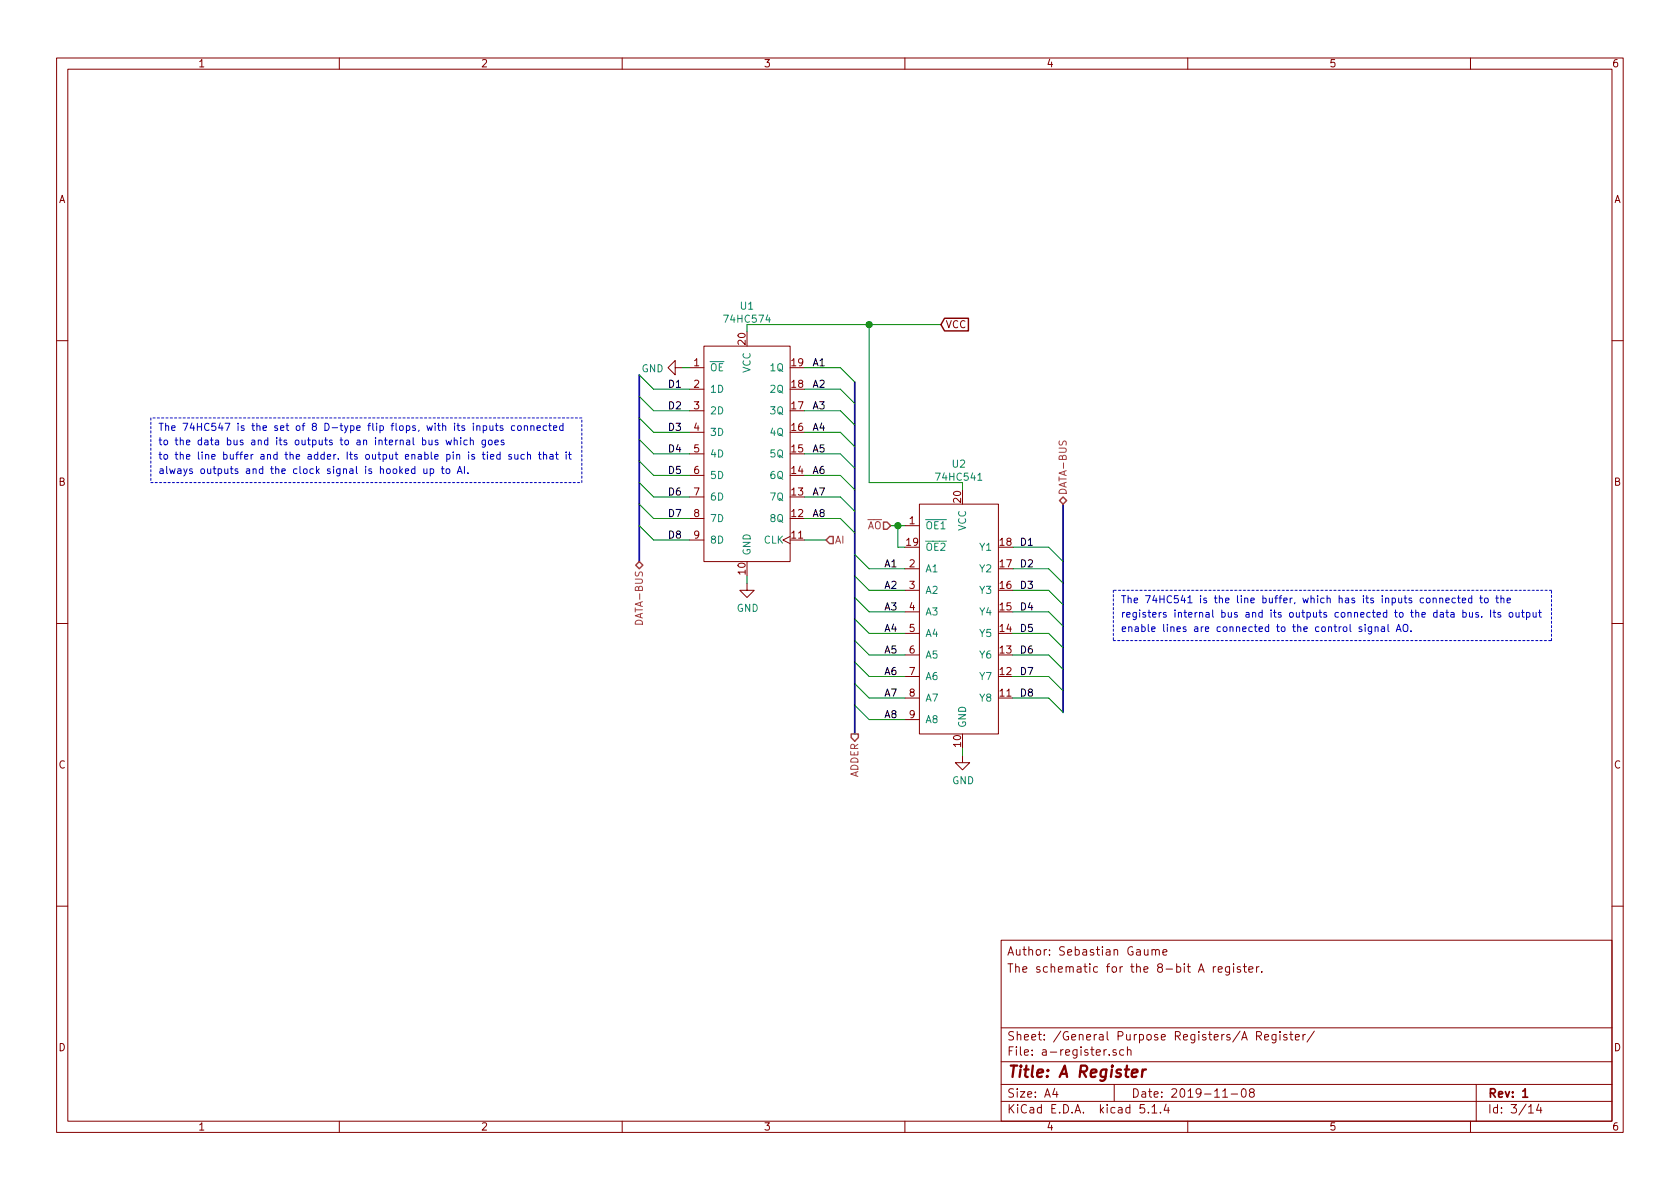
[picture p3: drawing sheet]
<svg xmlns="http://www.w3.org/2000/svg" width="297mm" height="210mm" viewBox="0 0 297 210" stroke-linecap="round" stroke-linejoin="round" font-family="sans-serif">
<g fill="none" stroke="#840000" stroke-width=".18">
<path d="M10 10.3h277v189.9h-277zM12 12.2h273v186.1h-273zM60 10.3v1.9M110 10.3v1.9M160 10.3v1.9M210 10.3v1.9M260 10.3v1.9M10 60.2h2M119.4 65v-1.3l-1.3 1.3 1.3 1.3v-1.3h1.2M121.9 65h2.6M121.9 68.8h2.6M121.9 72.6h2.6"/>
<path d="M121.9 76.4h2.6M124.5 61.2h15.2v38.1h-15.2zM285 60.2h2M121.9 80.3h2.6M121.9 84.1h2.6M121.9 87.9h2.6M121.9 91.7h2.6M121.9 95.5h2.6M139.7 94.9l-1.3 .6 1.3 .6M160 93h2.6M162.6 89.1h13.9v40.7h-13.9zM10 110.3h2"/>
<path d="M132.1 103.1v1.3h1.2l-1.2 1.3-1.3-1.3h1.3M160 100.6h2.6M160 104.4h2.6M160 108.2h2.6M160 112h2.6M160 115.8h2.6M160 119.6h2.6M285 110.3h2M160 123.4h2.6M160 127.2h2.6M170.2 133.6v1.3h1.2l-1.2 1.2-1.3-1.2h1.3M10 160.2h2"/>
<path d="M177 166.3h108v32h-108zM202.3 167.9l.1 .9 .4 .1 .2-.1M203 167.9v1M203.7 168l.2-.1 .4 .1v.9M203.7 167.9v1M204.3 168.1a.36 .36 0 0 1 .3-.2 .36 .36 0 0 1 .4 .2v.8M205.6 168.4l.7-.1-.1-.3-.4-.1-.2 .2 .1 .7h.5M214.5 170.9v1M215 170.9l-.5 .3M215.4 171.4l.7-.1-.1-.3-.4-.1-.2 .2 .1 .8h.5M217.4 170.9v1.3l-.3 .2h-.4M217.4 171l-.4-.1-.3 .3v.6l.3 .1h.4"/>
<path d="M218.1 170.4v.2M218.1 170.9v1M219.3 171l-.4-.1-.2 .2 .1 .3 .5 .1v.4h-.6M219.8 170.9h.6M220 170.4v1.3l.4 .2M220.8 171.4l.7-.1v-.3l-.5-.1-.2 .2 .1 .8h.6M222.2 170.9v1M222.6 170.9l-.3 .1-.1 .2M223.1 171.8v.1M285 160.2h2M60 198.3v1.9M110 198.3v1.9"/>
<path d="M160 198.3v1.9M177 194.8h108M177 191.8h108M177 187.8h108M177 181.8h108M186.5 192.5l-.4 1h1M186.8 193v1M196.1 186.5v.1M197 191.8v3M197.3 185.7l-.3-.1-.2 .2v.2l.5 .2v.3h-.5M198.7 185.7l-.4-.1-.3 .3v.6l.3 .1 .4-.1M199.3 185.7l.2-.1 .4 .1 .1 .9"/>
<path d="M199.3 185.1v1.5M202.3 195.3h-.7l-.1 .7 .3-.1 .5 .1 .1 .2-.1 .5-.2 .1-.6-.1M203 196.7v.1M203.7 195.8l.4-.5v1.5M203.7 196.8h.8M205.2 196.7v.1M206.2 195.2l-.4 1.1h1M206.6 195.8v1M210 198.3v1.9M216.2 194h.8M217.7 193.5h1.1M219.6 192.7l.4-.2a.94 .94 0 0 1 0 1.5 .82 .82 0 0 1-.4-1.3z"/>
<path d="M221.2 193.2l-.3-.3 .1-.2 .2-.2 .4 .1 .2 .2-.1 .2-.6 .2a.48 .48 0 0 0-.1 .7l.2 .1 .5-.1a.48 .48 0 0 0-.1-.7h-.1M222.2 183.2l.7-.1 .1-.2v-.3l-.3-.2h-.5v1.5M222.5 183.2l.5 .7M223.6 183.4l.7-.1-.1-.3-.4-.1-.2 .2 .1 .7h.5M225.6 182.9v1.2l-.3 .3-.4-.1M225.6 183l-.4-.1-.3 .3v.6l.3 .1 .4-.1M226.3 182.4v.2M226.3 182.9v1M227.5 183l-.3-.1-.3 .2 .1 .3 .5 .1v.3h-.6M228 182.9h.6M228.2 182.4v1.3l.4 .2M229 183.4l.7-.1v-.3l-.5-.1-.2 .2 .1 .7h.6"/>
<path d="M230.4 182.9v1M230.8 182.9l-.4 .3M232.4 182.3l-1.3 2M260 198.3v1.9M261 191.8v6.5M270.3 195.8l.4-.5v1.5M270.3 196.8h.8M272.1 195.2l-.4 1.1h.9M272.4 195.8v1"/>
</g>
<path d="M269.2 193l.5-.5v1.5M269.2 194h.9" fill="none" stroke="#840000" stroke-width=".3"/>
<path d="M200.1 189.8l1-.2v-.4l-.6-.1-.3 .3v.9l.1 .1 .6-.1M202 189.1l-.1 1.3M202.6 189.1a.55 .55 0 0 0-.6 .4" fill="none" stroke="#840000" stroke-width=".41"/>
<path d="M172.9 84.9h.7" fill="none" stroke="#008484" stroke-width=".18"/>
<path d="M26.7 73.9v11.4M102.9 73.9h-76.2M26.7 85.3h76.2M102.9 85.3v-11.4M196.8 113.3h77.5M196.8 104.4v8.9M274.3 104.4h-77.5M274.3 113.3v-8.9" fill="none" stroke="#0000c2" stroke-width=".18" stroke-dasharray=".4 .4"/>
<path d="M113 66.3v33M151.1 67.6v62.2M188 89.1v36.9" fill="none" stroke="#000084" stroke-width=".3"/>
<g fill="none" stroke="#008400" stroke-width=".18">
<path d="M153.7 57.4v27.9h16.5v1.3M166.4 57.4h-34.3v1.3M113 77.7l2.6 2.6h6.3M113 73.9l2.6 2.5h6.3M113 70.1l2.6 2.5h6.3M113 66.3l2.6 2.5h6.3M120.6 65h1.3M142.2 76.4h6.4l2.5 2.6M142.2 72.6h6.4l2.5 2.6M142.2 65h6.4l2.5 2.6M142.2 68.8h6.4l2.5 2.6M113 85.3l2.6 2.6h6.3"/>
<path d="M113 81.5l2.6 2.6h6.3M113 89.1l2.6 2.6h6.3M113 93l2.6 2.5h6.3M142.2 87.9h6.4l2.5 2.5M142.2 84.1h6.4l2.5 2.5M142.2 80.3h6.4l2.5 2.5M142.2 91.7h6.4l2.5 2.5M142.2 95.5h3.8M151.1 98l2.6 2.6h6.3M157.5 93h2.5M158.7 93v3.8h1.3M179.1 96.8h6.3l2.6 2.5"/>
<path d="M132.1 101.8v1.3M151.1 109.5l2.6 2.5h6.3M151.1 117.1l2.6 2.5h6.3M151.1 113.3l2.6 2.5h6.3M151.1 105.7l2.6 2.5h6.3M151.1 101.8l2.6 2.6h6.3M179.1 112h6.3l2.6 2.5M179.1 119.6h6.3l2.6 2.6M179.1 115.8h6.3l2.6 2.6M179.1 108.2h6.3l2.6 2.5M179.1 104.4h6.3l2.6 2.5M179.1 100.6h6.3l2.6 2.5"/>
<path d="M151.1 120.9l2.6 2.5h6.3M151.1 124.7l2.6 2.5h6.3M170.2 132.3v1.3M179.1 123.4h6.3l2.6 2.6"/>
</g>
<path d="M112.4 99.9l.6-.6 .7 .6-.7 .7zM146 95.5l.7-.6h.6v1.2h-.6zM156.2 92.3h.6l.7 .7-.7 .6h-.6zM187.3 88.5l.7-.6 .6 .6-.6 .6zM150.5 129.8h1.3v.6l-.7 .7-.6-.7z" fill="none" stroke="#848400" stroke-width=".25"/>
<path d="M187.3 78l-.1 .5 .2 .2h.3l.3-.6 .3-.1 .2 .2v.5" fill="none" stroke="#848400" stroke-width=".18"/>
<path d="M167 56.3h4.2v2.2h-4.2l-.6-1.1z" fill="none" stroke="#840000" stroke-width=".25"/>
<g fill="none" stroke="#0000c2" stroke-width=".18">
<path d="M75.8 77.8l.1 .8 .3 .1 .2-.2M76.4 77.8v.9M77.4 77.9l-.3-.1-.2 .2 .1 .2 .4 .1v.3h-.5M78.9 77.8l.2 .9 .2-.7 .3 .7 .2-.9M80.3 77.9l.2-.1 .3 .1v.8M80.3 77.4v1.3M81.5 77.4v.1M81.5 77.8v.9M82.6 77.9l-.4-.1-.2 .2 .1 .6h.5M83.2 77.9l.1-.1 .3 .1 .1 .8M83.2 77.4v1.3M83.7 74.8v.2"/>
<path d="M83.7 75.3v.8M84.3 75.4l.2-.1h.3l.1 .8M84.3 75.3v.8M85.4 79.9v1.1l.4 .2M85.4 75.3h.4l.3 .2-.2 .6h-.5M85.4 75.3v1.2M85.8 77.8v1l-.2 .3-.3-.1M85.8 77.9l-.4-.1-.2 .2 .1 .6h.5M86.2 79.9v.2M86.4 77.9l.2-.1 .3 .1 .1 .1-.1 .6-.3 .1-.2-.2zM86.6 75.3l.1 .8h.3l.1-.1M87.1 75.3v.8"/>
<path d="M87.5 78.2l.6-.1v-.2l-.4-.1-.2 .2 .1 .6h.5M87.6 75.3h.5M87.8 74.8v1.1l.3 .2M88.4 79.9v1.3M88.9 75.3h-.3l-.2 .2 .1 .1 .4 .2v.3h-.5M89.1 77.9l-.3-.1-.2 .2 .1 .2 .4 .1v.3h-.5M91 75.3h-.3l-.3 .2 .1 .6h.5M91.6 75.3h.3l.3 .2-.2 .6h-.3l-.1-.1zM92.7 75.4l.2-.1h.3l.1 .8M92.7 75.3v.8M93.3 79.9v1.3M93.9 75.4l.2-.1h.2l.1 .8"/>
<path d="M93.9 75.3v.8M94.9 75.7l.7-.1-.1-.3h-.4l-.2 .2 .1 .6h.5M95.4 79.9v1.1l.3 .2M96.1 79.9v1.3M96.6 75.3h-.3l-.3 .2 .2 .6h.4M97 75.3h.5M97.2 74.8v1.1l.3 .2M97.9 75.7l.6-.1-.1-.3h-.4l-.1 .2v.6h.5M98.4 79.9v1.1l.3 .2M99.5 75.3h-.3l-.3 .2 .2 .6h.4M99.5 74.8v1.3M100.1 79.9v.2"/>
<path d="M100.7 79.9v1.1l.3 .2M71.7 83.3l.6-.1-.1-.2-.3-.1-.2 .2v.6h.5M73.4 83l-.4-.1-.3 .2 .2 .6h.5M73.4 82.5v1.2M74.9 82.9l.1 .8h.3l.2-.1M75.5 82.9v.8M76.1 83l.4-.1 .2 .2-.1 .6h-.5M76.1 82.9v1.3M78 82.9h.5M78.2 82.5v1.1l.3 .1M78.9 83l.2-.1 .4 .1v.5l-.1 .2h-.3l-.2-.1zM80.8 83.7l.5-1.2 .4 1.2"/>
<path d="M81 83.4h.6M82.1 82.5v1.2M82.7 83.6v.1M83.9 80.4h-.3l-.2 .1 .1 .2 .4 .1v.3h-.5M85.3 80.4h.5M86.2 80.4v.8M86.7 80.8l.6-.1v-.3h-.4l-.2 .1 .1 .6h.5M88.4 80.4h-.3l-.3 .2 .1 .5h.5M90.4 80.4h-.3l-.2 .1 .1 .2 .4 .1v.3h-.5M91 80.4l.1 .7 .3 .1 .2-.1M91.6 80.4v.8M92.7 80.4h-.3l-.3 .2 .1 .5h.5"/>
<path d="M93.3 80.5l.1-.1h.4v.8M95.2 80.4h.5M96.1 80.5l.2-.1h.3v.8M97.3 80.4h.4l.1 .8M97.8 80.7h-.4l-.2 .2 .2 .3 .4-.1M98.2 80.4h.5M100.1 80.4v.8M100.5 80.4h.5M240.8 110.9l-.3-.1-.2 .2v.2l.5 .1v.3h-.5M241.4 110.4v.1M241.4 110.8v.9M242.5 110.8v1.1l-.2 .2-.3-.1"/>
<path d="M242.5 110.9l-.4-.1-.2 .3 .1 .5h.5M243.1 111l.2-.2 .3 .1 .1 .8M243.1 110.8v.9M244.3 110.9h.5v.8M244.8 111.1l-.4 .1-.2 .2 .1 .2h.5M245.4 110.4v1.1l.2 .2M246.9 111.7l.4-1.3 .4 1.3M247 111.3h.6M248.1 110.6a.45 .45 0 0 1 .8 0 .88 .88 0 0 1-.3 1.1l-.3-.1a1.07 1.07 0 0 1-.2-1zM249.5 111.6v.1M252.3 105.8h.3l.2 .1 .1 .5-.2 .1-.3 .1-.2-.1zM253.4 105.9l.2-.1h.3v.8"/>
<path d="M253.4 105.8v.8M254.6 105.9l.1-.1h.3l.1 .8M254.6 105.8v.8M255.6 106.2l.6-.1v-.3h-.4l-.2 .1 .1 .6h.5M256.5 108.4h.5l.1 .7M257.1 108.6l-.4 .1-.2 .1v.3h.6M257.3 105.8h-.3l-.3 .2 .1 .5h.5M257.7 105.8h.5M257.9 105.3v1.1l.3 .2M258.5 106.2l.7-.1-.1-.3h-.4l-.2 .1 .1 .6h.5M258.6 108.4l.4-.1 .3 .2-.1 .6h-.6M258.6 107.9v1.2"/>
<path d="M259.8 108.3l.1 .8h.3l.1-.1M260.2 105.8h-.3l-.3 .2 .1 .5h.5M260.2 105.3v1.3M260.3 108.3v.8M261.4 108.4l-.3-.1-.2 .2 .1 .2 .4 .1v.3h-.5M261.6 105.8h.5M261.8 105.3v1.1l.3 .2M262 109v.1M262.6 105.8h.3l.2 .2-.1 .5-.3 .1-.2-.2zM263.6 107.9v1.2M264 108.3h.5M264.2 107.9v1.1l.3 .1"/>
<path d="M264.5 105.8h.4M264.6 105.3v1.1l.3 .2M265.3 108.4l-.3-.1-.2 .2 .1 .2 .4 .1v.3h-.5M265.4 105.9l.2-.1h.3v.8M265.4 105.3v1.3M266.5 106.2l.6-.1-.1-.3h-.4l-.1 .1v.6h.5M266.9 108.4l.2-.1 .3 .1 .1 .5-.1 .2h-.3l-.2-.1zM268 108.3l.1 .8h.3l.2-.1M268.6 108.3v.8M269 108.3h.5M269.2 107.9v1.1l.3 .1M269.9 108.4l.4-.1 .2 .2-.1 .6h-.5"/>
<path d="M269.9 108.3v1.3M271.1 108.3v.8h.3l.2-.1M271.6 108.3v.8M272 108.3h.5M272.2 107.9v1.1l.3 .1"/>
</g>
<g fill="#008400" stroke="#008400" stroke-width=".25">
<circle cx="158.8" cy="93" r=".51"/>
<circle cx="153.7" cy="57.4" r=".51"/>
</g>
<text font-size="2.8" fill="#840000" x="178" y="190.5">Title: A Register</text>
<g font-size="2.1" fill="#840000">
<text x="178" y="172">The schematic for the 8-bit A register.</text>
<text x="178" y="169">Author: Sebastian Gaume</text>
<text x="178" y="184">Sheet: /General Purpose Registers/A Register/</text>
<text x="178" y="186.7">File: a-register.sch</text>
<text x="178" y="196.9">KiCad E.D.A. kicad 5.1.4</text>
<text x="178" y="194.1">Size: A4</text>
<text x="200" y="194.1">Date: 2019-11-08</text>
<text x="263" y="194.1">Rev: 1</text>
<text x="263" y="196.9">Id: 3/14</text>
</g>
<g font-size="1.8" fill="#840000">
<text x="35" y="11.9">1</text>
<text x="85" y="11.9">2</text>
<text x="135" y="11.9">3</text>
<text x="185" y="11.9">4</text>
<text x="235" y="11.9">5</text>
<text x="285" y="11.9">6</text>
<text x="10.4" y="35.9">A</text>
<text x="285.4" y="35.9">A</text>
<text x="167.2" y="58">VCC</text>
<text x="122.7" y="64.8">1</text>
<text x="131.8" y="60.9" transform="rotate(-90 131.8 60.9)">20</text>
<text x="140" y="64.8">19</text>
<text x="122.7" y="68.6">2</text>
<text x="140" y="68.6">18</text>
<text x="122.7" y="72.4">3</text>
<text x="122.7" y="76.2">4</text>
<text x="140" y="76.2">16</text>
<text x="140" y="72.4">17</text>
<text x="122.7" y="80">5</text>
<text x="122.7" y="83.8">6</text>
<text x="140" y="83.8">14</text>
<text x="140" y="80">15</text>
<text x="10.4" y="85.9">B</text>
<text x="122.7" y="87.6">7</text>
<text x="140" y="87.6">13</text>
<text x="169.9" y="88.8" transform="rotate(-90 169.9 88.8)">20</text>
<text x="285.4" y="85.9">B</text>
<text x="122.7" y="91.4">8</text>
<text x="122.7" y="95.2">9</text>
<text x="140" y="95.2">11</text>
<text x="140" y="91.4">12</text>
<text x="160.8" y="92.7">1</text>
<text x="131.8" y="101.5" transform="rotate(-90 131.8 101.5)">10</text>
<text x="160.3" y="96.5">19</text>
<text x="160.8" y="100.3">2</text>
<text x="176.8" y="100.3">17</text>
<text x="176.8" y="96.5">18</text>
<text x="160.8" y="104.1">3</text>
<text x="160.8" y="107.9">4</text>
<text x="176.8" y="107.9">15</text>
<text x="176.8" y="104.1">16</text>
<text x="160.8" y="111.8">5</text>
<text x="176.8" y="111.8">14</text>
<text x="160.8" y="115.6">6</text>
<text x="160.8" y="119.4">7</text>
<text x="176.8" y="119.4">12</text>
<text x="176.8" y="115.6">13</text>
<text x="160.8" y="123.2">8</text>
<text x="176.8" y="123.2">11</text>
<text x="160.8" y="127">9</text>
<text x="10.4" y="135.9">C</text>
<text x="169.9" y="132" transform="rotate(-90 169.9 132)">10</text>
<text x="285.4" y="135.9">C</text>
<text x="10.4" y="185.9">D</text>
<text x="285.4" y="185.9">D</text>
<text x="35" y="199.9">1</text>
<text x="85" y="199.9">2</text>
<text x="135" y="199.9">3</text>
<text x="185" y="199.9">4</text>
<text x="235" y="199.9">5</text>
<text x="285" y="199.9">6</text>
</g>
<g font-size="1.8" fill="#008484">
<text x="128.3" y="57.1">74HC574</text>
<text x="131" y="54.8">U1</text>
<text x="113.4" y="65.8">GND</text>
<text x="125.5" y="65.7">OE</text>
<text x="132.7" y="66" transform="rotate(-90 132.7 66)">VCC</text>
<text x="136.3" y="65.7">1Q</text>
<text x="125.5" y="69.5">1D</text>
<text x="136.3" y="69.5">2Q</text>
<text x="125.5" y="73.3">2D</text>
<text x="125.5" y="77.1">3D</text>
<text x="136.3" y="77.1">4Q</text>
<text x="136.3" y="73.3">3Q</text>
<text x="125.5" y="80.9">4D</text>
<text x="136.3" y="80.9">5Q</text>
<text x="168.4" y="82.7">U2</text>
<text x="125.5" y="84.7">5D</text>
<text x="125.5" y="88.5">6D</text>
<text x="136.3" y="88.5">7Q</text>
<text x="136.3" y="84.7">6Q</text>
<text x="165.8" y="85">74HC541</text>
<text x="125.5" y="92.3">7D</text>
<text x="136.3" y="92.3">8Q</text>
<text x="163.6" y="93.6">OE1</text>
<text x="170.8" y="93.9" transform="rotate(-90 170.8 93.9)">VCC</text>
<text x="125.5" y="96.1">8D</text>
<text x="132.7" y="98.3" transform="rotate(-90 132.7 98.3)">GND</text>
<text x="135.1" y="96.1">CLK</text>
<text x="163.6" y="97.4">OE2</text>
<text x="163.6" y="101.2">A1</text>
<text x="173.4" y="101.2">Y2</text>
<text x="173.4" y="97.4">Y1</text>
<text x="163.6" y="105">A2</text>
<text x="173.4" y="105">Y3</text>
<text x="130.3" y="108.2">GND</text>
<text x="163.6" y="108.8">A3</text>
<text x="163.6" y="112.6">A4</text>
<text x="173.4" y="112.6">Y5</text>
<text x="173.4" y="108.8">Y4</text>
<text x="163.6" y="116.5">A5</text>
<text x="173.4" y="116.5">Y6</text>
<text x="163.6" y="120.3">A6</text>
<text x="163.6" y="124.1">A7</text>
<text x="173.4" y="124.1">Y8</text>
<text x="173.4" y="120.3">Y7</text>
<text x="163.6" y="127.9">A8</text>
<text x="170.8" y="128.8" transform="rotate(-90 170.8 128.8)">GND</text>
<text x="168.4" y="138.7">GND</text>
</g>
<g font-size="1.8">
<text x="143.8" y="64.8">A1</text>
<text x="118.4" y="68.6">D1</text>
<text x="143.8" y="68.6">A2</text>
<text x="118.4" y="72.4">D2</text>
<text x="118.4" y="76.2">D3</text>
<text x="143.8" y="76.2">A4</text>
<text x="143.8" y="72.4">A3</text>
<text x="118.4" y="83.8">D5</text>
<text x="118.4" y="80">D4</text>
<text x="143.8" y="83.8">A6</text>
<text x="143.8" y="80">A5</text>
<text x="118.4" y="87.6">D6</text>
<text x="143.8" y="87.6">A7</text>
<text x="118.4" y="95.2">D8</text>
<text x="118.4" y="91.4">D7</text>
<text x="143.8" y="91.4">A8</text>
<text x="156.5" y="100.3">A1</text>
<text x="180.6" y="96.5">D1</text>
<text x="180.6" y="100.3">D2</text>
<text x="156.5" y="104.1">A2</text>
<text x="156.5" y="107.9">A3</text>
<text x="180.6" y="104.1">D3</text>
<text x="180.6" y="107.9">D4</text>
<text x="156.5" y="111.8">A4</text>
<text x="180.6" y="111.8">D5</text>
<text x="156.5" y="115.6">A5</text>
<text x="156.5" y="119.4">A6</text>
<text x="180.6" y="115.6">D6</text>
<text x="180.6" y="119.4">D7</text>
<text x="156.5" y="123.2">A7</text>
<text x="180.6" y="123.2">D8</text>
<text x="156.5" y="127">A8</text>
</g>
<g font-size="1.8" fill="#0000c2">
<text x="27.9" y="76.2">The 74HC547 is the set of 8 D-type flip flops, with its inputs connected</text>
<text x="27.9" y="81.3">to the line buffer and the adder. Its output enable pin is tied such that it</text>
<text x="27.9" y="83.8">always outputs and the clock signal is hooked up to AI.</text>
<text x="27.9" y="78.7">to the data bus and its outputs to an internal bus which goes</text>
<text x="198.1" y="106.7">The 74HC541 is the line buffer, which has its inputs connected to the</text>
<text x="198.1" y="109.2">registers internal bus and its outputs connected to the data bus. Its output</text>
<text x="198.1" y="111.8">enable lines are connected to the control signal AO.</text>
</g>
<g font-size="1.8" fill="#848400">
<text x="188.6" y="87.6" transform="rotate(-90 188.6 87.6)">DATA-BUS</text>
<text x="153.3" y="93.6">AO</text>
<text x="147.6" y="96.1">AI</text>
<text x="113.7" y="110.1" transform="rotate(-90 113.7 110.1)">DATA-BUS</text>
<text x="151.8" y="137.6" transform="rotate(-90 151.8 137.6)">ADDER</text>
</g>
</svg>
